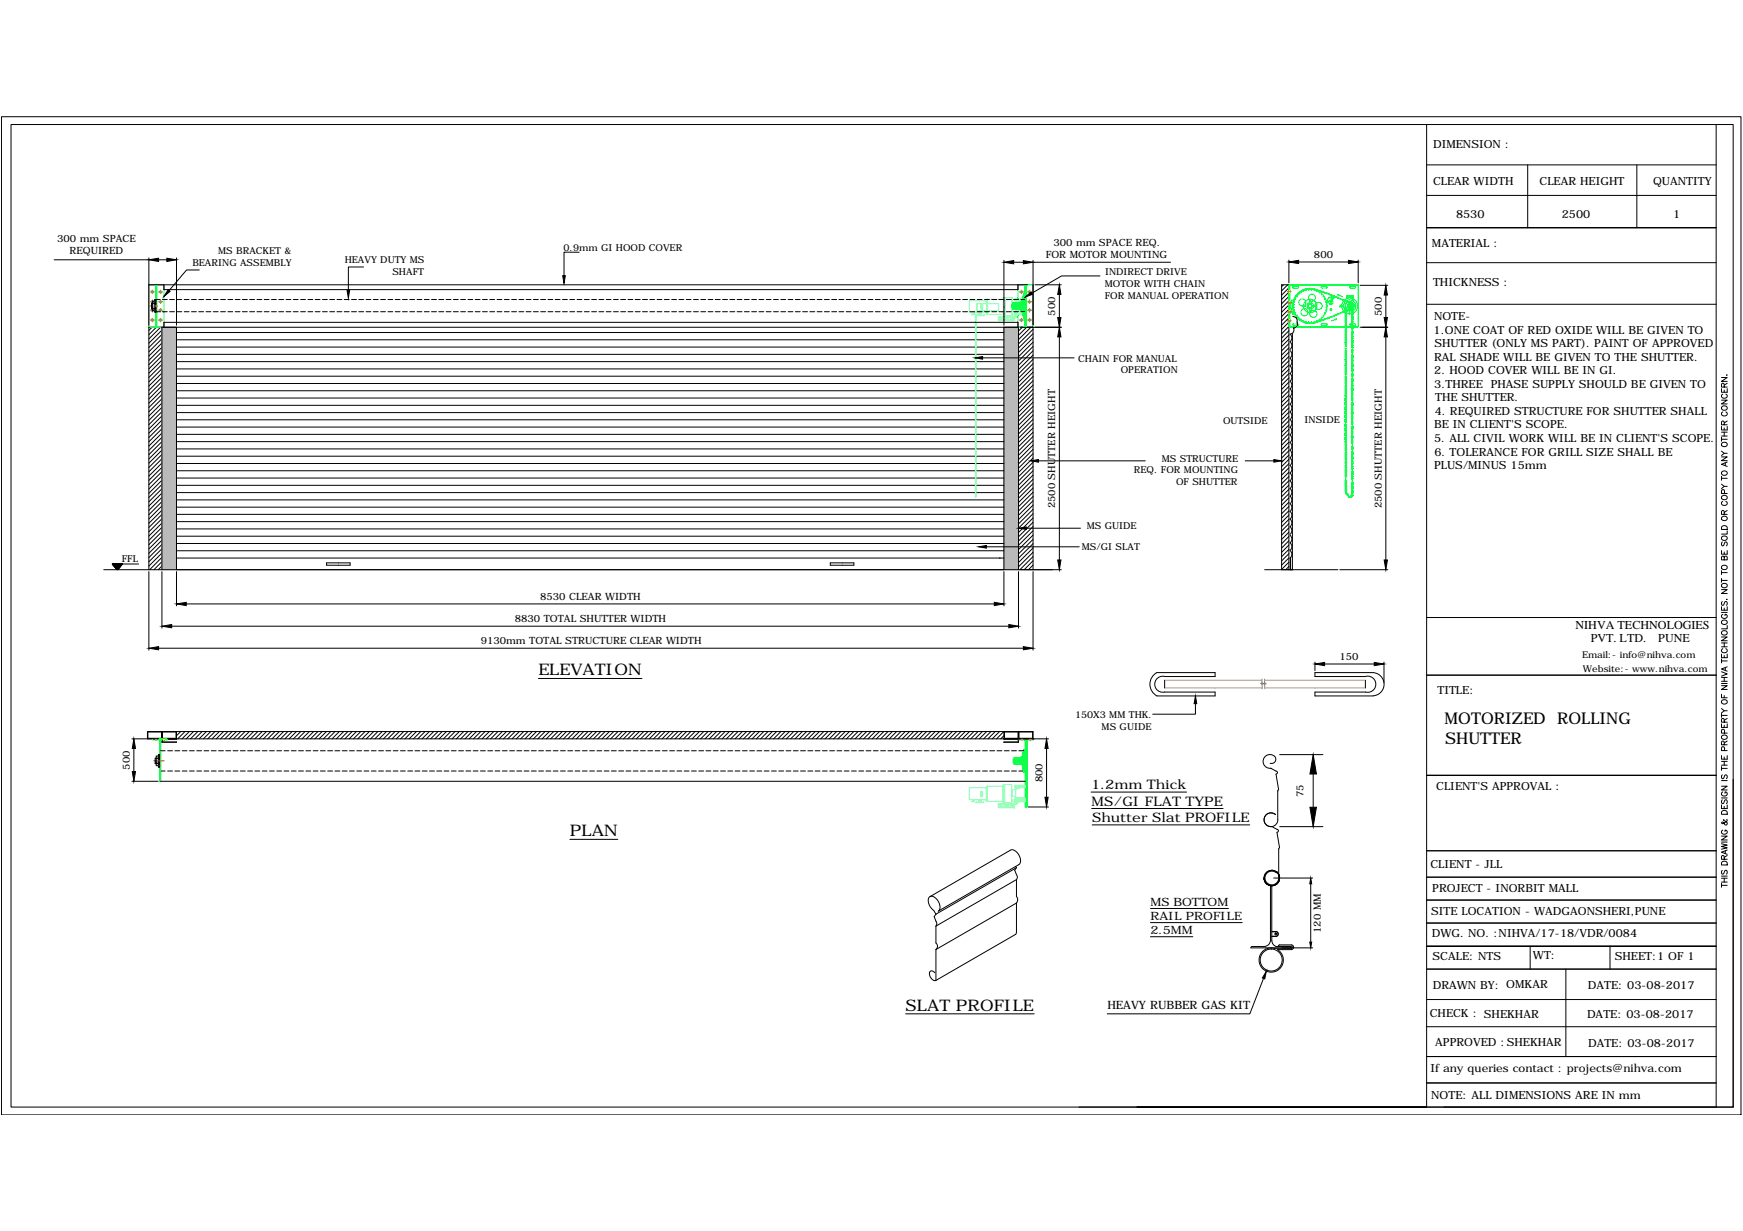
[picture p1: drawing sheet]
<svg xmlns="http://www.w3.org/2000/svg" width="841mm" height="594mm" viewBox="0 0 841 594" stroke-linecap="round" stroke-linejoin="round" font-family="sans-serif">
<!-- layer: 0 -->
<g fill="none" stroke="#000" stroke-width=".48">
<path d="M1 56h839v482h-839zM5 60h831v474h-831zM688 60v474M688 80h140M737 80v30M790 80v30M828 60v474h-307M688 94h140M688 110h140M26 125h46M72 137h424M72 124v33"/>
<path d="M77 125h4M79 137v3h412v-3M85 124v33M96 130h-6l-8 10M175 129h-7v11M279 122h-7v11M484 126v31M489 127h5M498 126v31M498 127h67M499 137h13M531 133h-19l-14 9"/>
<path d="M619 137l-1 1M621 137l-3 3M622 139l-4 3M622 126v11M627 126h24M655 126v11M656 138h14M688 127h140M73 147h2M73 149h2M73 148h1M73 158l-1 1"/>
<path d="M75 146h-2v3h2M75 145h-1v5h1M75 145h.1M75 146h.1M75 150h.1M75 145v6v-6h2M75 150h2M75 158l-3 4M77 158l-5 6M78 159l-6 7M78 158v117M78 145h3"/>
<path d="M78 150h3M79 158v-2h412v2M82 145h2M82 150h2M85 158v117M85 145h3M85 150h3M89 145h2M89 150h2M92 145h3M92 150h3M96 145h2"/>
<path d="M96 150h2M99 145h3M99 150h3M103 145h2M103 150h2M106 145h3M106 150h3M110 145h2M110 150h2M113 145h3M113 150h3M117 145h2"/>
<path d="M117 150h2M120 145h3M120 150h3M124 145h2M124 150h2M127 145h3M127 150h3M131 145h2M131 150h2M135 145h2M135 150h2M138 145h2"/>
<path d="M138 150h2M142 145h2M142 150h2M145 145h2M145 150h2M149 145h2M149 150h2M152 145h2M152 150h2M156 145h2M156 150h2M159 145h2"/>
<path d="M159 150h2M163 145h2M163 150h2M166 145h2M166 150h2M170 145h2M170 150h2M173 145h2M173 150h2M177 145h2M177 150h2M180 145h2"/>
<path d="M180 150h2M184 145h2M184 150h2M187 145h3M187 150h3M191 145h2M191 150h2M194 145h3M194 150h3M198 145h2M198 150h2M201 145h3"/>
<path d="M201 150h3M205 145h2M205 150h2M208 145h3M208 150h3M212 145h2M212 150h2M215 145h3M215 150h3M219 145h2M219 150h2M222 145h3"/>
<path d="M222 150h3M226 145h2M226 150h2M229 145h3M229 150h3M233 145h2M233 150h2M236 145h3M236 150h3M240 145h2M240 150h2M243 145h3"/>
<path d="M243 150h3M247 145h2M247 150h2M250 145h3M250 150h3M254 145h2M254 150h2M257 145h3M257 150h3M261 145h2M261 150h2M264 145h3"/>
<path d="M264 150h3M268 145h2M268 150h2M271 145h3M271 150h3M275 145h2M275 150h2M278 145h3M278 150h3M282 145h2M282 150h2M285 145h3"/>
<path d="M285 150h3M289 145h2M289 150h2M293 145h2M293 150h2M296 145h2M296 150h2M299 145h3M299 150h3M303 145h2M303 150h2M307 145h2"/>
<path d="M307 150h2M310 145h2M310 150h2M314 145h2M314 150h2M317 145h2M317 150h2M321 145h2M321 150h2M324 145h2M324 150h2M328 145h2"/>
<path d="M328 150h2M331 145h2M331 150h2M335 145h2M335 150h2M338 145h2M338 150h2M342 145h2M342 150h2M345 145h3M345 150h3M349 145h2"/>
<path d="M349 150h2M352 145h3M352 150h3M356 145h2M356 150h2M359 145h3M359 150h3M363 145h2M363 150h2M366 145h3M366 150h3M370 145h2"/>
<path d="M370 150h2M373 145h3M373 150h3M377 145h2M377 150h2M380 145h3M380 150h3M384 145h2M384 150h2M387 145h3M387 150h3M391 145h2"/>
<path d="M391 150h2M394 145h3M394 150h3M398 145h2M398 150h2M401 145h3M401 150h3M405 145h2M405 150h2M408 145h3M408 150h3M412 145h2"/>
<path d="M412 150h2M415 145h3M415 150h3M419 145h2M419 150h2M422 145h3M422 150h3M426 145h2M426 150h2M429 145h3M429 150h3M433 145h2"/>
<path d="M433 150h2M436 145h3M436 150h3M440 145h2M440 150h2M443 145h3M443 150h3M447 145h2M447 150h2M450 145h3M450 150h3M454 145h2"/>
<path d="M454 150h2M457 145h3M457 150h3M461 145h2M461 150h2M465 145h2M465 150h2M468 145h2M468 150h2M472 145h2M472 150h2M475 145h2"/>
<path d="M475 150h2M479 145h2M479 150h2M482 145h2M482 150h2M484 158v117M486 145h2M486 150h2M489 145h2M489 150h2M491 158v117M492 147h3"/>
<path d="M493 145h2M493 150h2M493 158l-2 2M495 158l-4 4M497 158l-6 6M498 159l-7 7M498 158v117M511 142v11M512 158h-440v117M622 143l-4 4M622 145l-4 4M622 149l-4 4"/>
<path d="M622 151l-4 4M622 153l-4 4M622 158l-4 3M622 160l-4 3M622 141l-4 4M622 147l-4 4M622 155l-4 4M649 150h.1M649 154h.1M649 156h.1M656 158h14M669 142v11"/>
<path d="M688 147h140M78 161l-6 7M78 163l-6 7M78 166l-6 6M78 168l-6 6M78 170l-6 6M78 172l-6 6M78 174l-6 6M78 176l-6 6M78 178l-6 6M85 178h399M85 175h399"/>
<path d="M85 171h399M85 167h399M85 164h399M85 160h399M474 173h44M498 161l-7 7M498 163l-7 7M498 165l-7 7M498 167l-7 7M498 169l-7 7M498 171l-7 7M498 173l-7 7"/>
<path d="M498 175l-7 8M498 178l-7 7M498 180l-7 7M511 163v107M622 162l-4 3M622 164l-4 3M622 166l-4 3M622 168l-4 3M622 170l-4 3M622 172l-4 4M622 176l-4 4M622 174l-4 4"/>
<path d="M622 178l-4 4M624 161v114M649 162v1M649 167h.1M649 173h.1M649 177h.1M649 179h.1M669 163v107M78 180l-6 6M78 182l-6 6M78 184l-6 6M78 186l-6 7"/>
<path d="M78 188l-6 7M78 190l-6 7M78 192l-6 7M78 195l-6 6M78 197l-6 6M78 199l-6 6M85 199h399M85 196h399M85 192h399M85 189h399M85 185h399M85 182h399"/>
<path d="M498 182l-7 7M498 184l-7 7M498 186l-7 7M498 188l-7 7M498 190l-7 7M498 192l-7 7M498 194l-7 7M498 196l-7 7M498 198l-7 7M622 180l-4 4M622 182l-4 4M622 184l-4 4"/>
<path d="M622 189l-4 3M622 191l-4 3M622 195l-4 3M622 197l-4 3M622 199l-4 3M622 187l-4 3M622 193l-4 3M649 196h.1M649 200h.1M649 185h.1M649 190h.1M831 193h2l-2 2h2"/>
<path d="M831 188v1h2v-1M831 182h2l-2 2h2M831 199a1 1 0 0 0 0 1 1 1 0 0 0 1 1 1.1 1.1 0 0 0 1-1 1.1 1.1 0 0 0 0-1M831 190a1 1 0 0 0 0 1 1 1 0 0 0 1 1 1.1 1.1 0 0 0 1 0 1.1 1.1 0 0 0 0-2M832 187v-2h-1v2h2M832 188v1M833 181h.1M833 185l-1 1M78 201l-6 6M78 203l-6 6M78 205l-6 6M78 207l-6 6"/>
<path d="M78 209l-6 6M78 211l-6 6M78 213l-6 6M78 215l-6 7M78 217l-6 7M78 219l-6 7M85 217h399M85 213h399M85 210h399M85 206h399M85 203h399M498 200l-7 7"/>
<path d="M498 202l-7 7M498 204l-7 7M498 207l-7 7M498 209l-7 7M498 211l-7 7M498 213l-7 7M498 215l-7 7M498 217l-7 7M498 219l-7 7M622 203l-4 4M622 205l-4 4M622 209l-4 4"/>
<path d="M622 211l-4 4M622 213l-4 4M622 215l-4 4M622 218l-4 3M622 201l-4 3M622 207l-4 4M622 220l-4 3M649 202h.1M649 208h.1M649 212v1M649 216h.1M831 206v2h2v-2"/>
<path d="M831 211v2M831 218l1 1M831 212h2M831 210h2M831 209h2M832 205v-2h-1v2h2M832 206v2M832 209v1M833 219h-1l-1 1M833 203l-1 1M78 221l-6 7M78 223l-6 7"/>
<path d="M78 226l-6 6M78 228l-6 6M78 230l-6 6M78 232l-6 6M78 234l-6 6M78 236l-6 6M78 238l-6 6M85 238h399M85 234h399M85 231h399M85 227h399M85 224h399"/>
<path d="M85 220h399M498 221l-7 7M498 223l-7 7M498 225l-7 7M498 227l-7 7M498 229l-7 7M498 231l-7 7M498 233l-7 7M498 235l-7 8M498 238l-7 7M498 240l-7 7M501 222h52"/>
<path d="M601 222h14M622 222l-4 3M622 224l-4 3M622 226l-4 3M622 228l-4 3M622 230l-4 3M622 232l-4 4M622 234l-4 4M622 236l-4 4M622 238l-4 4M649 222h.1M649 226h.1"/>
<path d="M831 221h2l-2 1h2M831 231h2M831 230v2M831 234l1 1M832 238v-1l-1-1v2h2M832 223v2M833 235h-1l-1 1M833 223l-2 1 2 1M78 240l-6 6M78 242l-6 6M78 244l-6 6M78 246l-6 7"/>
<path d="M78 248l-6 7M78 250l-6 7M78 252l-6 7M78 254l-6 7M78 257l-6 6M78 259l-6 6M85 259h399M85 255h399M85 252h399M85 248h399M85 245h399M85 241h399"/>
<path d="M495 255h26M498 242l-7 7M498 244l-7 7M498 246l-7 7M498 248l-7 7M498 250l-7 7M498 252l-7 7M498 254l-7 7M498 256l-7 7M498 258l-7 7M622 240l-4 4M622 242l-4 4"/>
<path d="M622 244l-4 4M622 246l-4 4M622 249l-4 3M622 251l-4 3M622 253l-4 3M622 255l-4 3M622 257l-4 3M622 259l-4 3M831 254a1.5 1.5 0 0 1 2 0 1.5 1.5 0 0 1 0 2h-2zM831 242a1 1 0 0 0 0 1 1 1 0 0 0 1 1 1.1 1.1 0 0 0 1 0 1.1 1.1 0 0 0 0-2M832 248v-1l-1-1v2h2M833 256v2h-2"/>
<path d="M833 246l-1 1M50 275h462M54 272h13M54 272l3 3M54 272h.1M55 272h-1M55 273h.1M55 273v-1v1M55 272v1zM55 272v1M55 273l1-1-1 1M55 274l1-2-1 2"/>
<path d="M56 274v-2v2M56 272l-1 1M56 272l-1 2zM56 274l1-2-1 2M56 272l-1 2M56 272v2M56 272v2zM56 275l1-3-1 3M57 272l-1 2M57 275v-3v3M57 275l1-3-1 3M57 272l-1 3z"/>
<path d="M57 272l-1 3M57 274l1-2-1 3M57 272v3zM57 272v3M57 274l1-2-1 2M58 272l-1 3M58 274v-2v2M58 272l-1 2M58 272v2M58 273v-1v1M58 273l1-1-1 1M58 272v1"/>
<path d="M59 273v-1v1M59 272l-1 1M59 273h.1M59 272h.1M59 272l-2 3M72 276v38M78 261l-6 6M78 263l-6 6M78 265l-6 6M78 267l-6 6M78 269l-6 6M78 271l-4 4"/>
<path d="M78 273l-2 2M78 276v27M85 276v16M85 269h399M85 266h399M85 262h399M158 272h11v1h-11zM401 272h11v1h-11zM476 264h45M482 269h.1M484 276v16M491 276v27"/>
<path d="M498 260l-7 7M498 262l-7 7M498 264l-7 7M498 267l-7 7M498 269l-6 6M498 271l-4 4M498 273l-2 2M498 276v38M610 275h36M618 275v-138h4v138M622 261l-4 3M622 263l-4 4"/>
<path d="M622 265l-4 4M622 267l-4 4M622 269l-4 4M622 271l-4 4M622 273l-2 2M624 275h-1v-6v6M646 275h24M831 266v1h2v-1M831 275v2M831 279v2M831 276h2M831 262v1l2-1v1"/>
<path d="M832 269v-1l1 1v1h-2v-1h1v1M832 266v1M90 291h390M688 298h140M831 293v1h2v-1M831 285h2l-2 1h2M831 296h2M831 280h2M831 290v2l2-2v2M831 296a1 1 0 0 0 0 2 1 1 0 0 0 1 0 1.1 1.1 0 0 0 1 0 1.1 1.1 0 0 0 0-1l-1-1v1M832 293v1M833 289h.1"/>
<path d="M77 313h417M83 302h404M634 320v4M668 320v9M831 316v1h2v-1M831 307h2l-2 2h2M831 318v2M831 319h2M831 312h2M831 310h2M831 313a1.1 1.1 0 0 0 0 2 1.1 1.1 0 0 0 1 0 1 1 0 0 0 1-1 1 1 0 0 0 0-1M832 310v2"/>
<path d="M832 316v1M833 302v1h-2M260 327h50M562 328v4M562 326a4 4 0 0 0-5 4 4 4 0 0 0 5 4h24v2h-28a6 6 0 0 1 0-11h28v2h-24M577 340v5h-21M639 320h24M659 326a4 4 0 0 1 5 4 4 4 0 0 1-5 4h-25v2h29a6 6 0 0 0 5-6 6 6 0 0 0-5-5h-29v2h25M659 328v4M688 326h140M831 335v2h2M831 331h2l-2 2h2"/>
<path d="M831 324l2 1-2 1M831 330h2M831 329h2M831 327h2M832 327v2M832 336v1M832 322v2M833 322l-2 1 2 1M64 357h442M71 357v-4h427v4M71 353h7v3h-7zM78 353v5h7h-7v-1"/>
<path d="M78 353h7v3h-7zM85 353v4M87 353l-2 2M89 353l-3 4M91 353l-3 4M93 353l-3 4M95 353l-3 4M98 353l-4 4M100 353l-4 4M102 353l-4 4M104 353l-4 4M106 353l-4 4"/>
<path d="M108 353l-4 4M110 353l-4 4M112 353l-4 4M114 353l-3 4M116 353l-3 4M118 353l-3 4M120 353l-3 4M122 353l-3 4M124 353l-3 4M126 353l-3 4M129 353l-4 4M131 353l-4 4"/>
<path d="M133 353l-4 4M135 353l-4 4M137 353l-4 4M139 353l-4 4M141 353l-4 4M143 353l-3 4M145 353l-3 4M147 353l-3 4M149 353l-3 4M151 353l-3 4M153 353l-3 4M155 353l-3 4"/>
<path d="M158 353l-4 4M160 353l-4 4M162 353l-4 4M164 353l-4 4M166 353l-4 4M168 353l-4 4M170 353l-4 4M172 353l-4 4M174 353l-3 4M176 353l-3 4M178 353l-3 4M180 353l-3 4"/>
<path d="M182 353l-3 4M184 353l-3 4M186 353l-3 4M189 353l-4 4M191 353l-4 4M193 353l-4 4M195 353l-4 4M197 353l-4 4M199 353l-4 4M201 353l-4 4M203 353l-3 4M205 353l-3 4"/>
<path d="M207 353l-3 4M209 353l-3 4M211 353l-3 4M213 353l-3 4M215 353l-3 4M217 353l-3 4M220 353l-4 4M222 353l-4 4M224 353l-4 4M226 353l-4 4M228 353l-4 4M230 353l-4 4"/>
<path d="M232 353l-4 4M234 353l-3 4M236 353l-3 4M238 353l-3 4M240 353l-3 4M242 353l-3 4M244 353l-3 4M246 353l-3 4M249 353l-4 4M251 353l-4 4M253 353l-4 4M255 353l-4 4"/>
<path d="M257 353l-4 4M259 353l-4 4M261 353l-4 4M263 353l-4 4M265 353l-3 4M267 353l-3 4M269 353l-3 4M271 353l-3 4M273 353l-3 4M275 353l-3 4M277 353l-3 4M280 353l-4 4"/>
<path d="M282 353l-4 4M284 353l-4 4M286 353l-4 4M288 353l-4 4M290 353l-4 4M292 353l-4 4M294 353l-3 4M296 353l-3 4M298 353l-3 4M300 353l-3 4M302 353l-3 4M304 353l-3 4"/>
<path d="M306 353l-3 4M309 353l-4 4M311 353l-4 4M313 353l-4 4M315 353l-4 4M317 353l-4 4M319 353l-4 4M321 353l-4 4M323 353l-4 4M325 353l-3 4M327 353l-3 4M329 353l-3 4"/>
<path d="M331 353l-3 4M333 353l-3 4M335 353l-3 4M337 353l-3 4M340 353l-4 4M342 353l-4 4M344 353l-4 4M346 353l-4 4M348 353l-4 4M350 353l-4 4M352 353l-4 4M354 353l-3 4"/>
<path d="M356 353l-3 4M358 353l-3 4M360 353l-3 4M362 353l-3 4M364 353l-3 4M366 353l-3 4M368 353l-3 4M371 353l-4 4M373 353l-4 4M375 353l-4 4M377 353l-4 4M379 353l-4 4"/>
<path d="M381 353l-4 4M383 353l-4 4M385 353l-3 4M387 353l-3 4M389 353l-3 4M391 353l-3 4M393 353l-3 4M395 353l-3 4M397 353l-3 4M400 353l-4 4M402 353l-4 4M404 353l-4 4"/>
<path d="M406 353l-4 4M408 353l-4 4M410 353l-4 4M412 353l-4 4M414 353l-4 4M416 353l-3 4M418 353l-3 4M420 353l-3 4M422 353l-3 4M424 353l-3 4M426 353l-3 4M428 353l-3 4"/>
<path d="M431 353l-4 4M433 353l-4 4M435 353l-4 4M437 353l-4 4M439 353l-4 4M441 353l-4 4M443 353l-4 4M445 353l-3 4M447 353l-3 4M449 353l-3 4M451 353l-3 4M453 353l-3 4"/>
<path d="M455 353l-3 4M457 353l-3 4M460 353l-4 4M462 353l-4 4M464 353l-4 4M466 353l-4 4M468 353l-4 4M470 353l-4 4M472 353l-4 4M474 353l-4 4M476 353l-3 4M478 353l-3 4"/>
<path d="M480 353l-3 4M481 357l3-4v4M482 353l-3 4M484 355l-1 2M485 353h6v3h-6zM491 353v5h-7h7M492 353h6v3h-6zM831 349v2h2v-2M831 344v2M831 345h2M831 342l1 1M832 359v-1h-1v1h2"/>
<path d="M832 349v-2h-1v2h2M832 350v1M832 354v-2h-1v2h2M833 343h-1l-1 1M833 358l-1 1M833 347l-1 1M64 377h12M65 361v11M75 366h2M75 368h2M75 367h.1M76 364h1v6h-1z"/>
<path d="M76 366h-1v3h1M76 365h-1v5h1M76 365h1M76 369h1M76 370h1M78 362h2M78 372h2M78 377h417M81 362h2M81 372h2M84 362h3M84 372h3"/>
<path d="M88 362h2M88 372h2M91 362h3M91 372h3M95 362h2M95 372h2M98 362h3M98 372h3M102 362h2M102 372h2M105 362h3M105 372h3"/>
<path d="M109 362h2M109 372h2M112 362h3M112 372h3M116 362h2M116 372h2M119 362h3M119 372h3M123 362h2M123 372h2M127 362h2M127 372h2"/>
<path d="M130 362h2M130 372h2M134 362h2M134 372h2M137 362h2M137 372h2M141 362h2M141 372h2M144 362h2M144 372h2M148 362h2M148 372h2"/>
<path d="M151 362h2M151 372h2M155 362h2M155 372h2M158 362h2M158 372h2M162 362h2M162 372h2M165 362h2M165 372h2M169 362h2M169 372h2"/>
<path d="M172 362h2M172 372h2M176 362h2M176 372h2M179 362h3M179 372h3M183 362h2M183 372h2M186 362h3M186 372h3M190 362h2M190 372h2"/>
<path d="M193 362h3M193 372h3M197 362h2M197 372h2M200 362h3M200 372h3M204 362h2M204 372h2M207 362h3M207 372h3M211 362h2M211 372h2"/>
<path d="M214 362h3M214 372h3M218 362h2M218 372h2M221 362h3M221 372h3M225 362h2M225 372h2M228 362h3M228 372h3M232 362h2M232 372h2"/>
<path d="M235 362h3M235 372h3M239 362h2M239 372h2M242 362h3M242 372h3M246 362h2M246 372h2M249 362h3M249 372h3M253 362h2M253 372h2"/>
<path d="M256 362h3M256 372h3M260 362h2M260 372h2M263 362h3M263 372h3M267 362h2M267 372h2M270 362h3M270 372h3M274 362h2M274 372h2"/>
<path d="M277 362h3M277 372h3M281 362h2M281 372h2M285 362h2M285 372h2M288 362h2M288 372h2M292 362h2M292 372h2M295 362h2M295 372h2"/>
<path d="M299 362h2M299 372h2M302 362h2M302 372h2M306 362h2M306 372h2M309 362h2M309 372h2M313 362h2M313 372h2M316 362h2M316 372h2"/>
<path d="M320 362h2M320 372h2M323 362h2M323 372h2M327 362h2M327 372h2M330 362h2M330 372h2M334 362h2M334 372h2M337 362h2M337 372h2"/>
<path d="M341 362h2M341 372h2M344 362h3M344 372h3M348 362h2M348 372h2M351 362h3M351 372h3M355 362h2M355 372h2M358 362h3M358 372h3"/>
<path d="M362 362h2M362 372h2M365 362h3M365 372h3M369 362h2M369 372h2M372 362h3M372 372h3M376 362h2M376 372h2M379 362h3M379 372h3"/>
<path d="M383 362h2M383 372h2M386 362h3M386 372h3M390 362h2M390 372h2M393 362h3M393 372h3M397 362h2M397 372h2M400 362h3M400 372h3"/>
<path d="M404 362h2M404 372h2M407 362h3M407 372h3M411 362h2M411 372h2M414 362h3M414 372h3M418 362h2M418 372h2M421 362h3M421 372h3"/>
<path d="M425 362h2M425 372h2M428 362h3M428 372h3M432 362h2M432 372h2M435 362h3M435 372h3M439 362h2M439 372h2M442 362h3M442 372h3"/>
<path d="M446 362h2M446 372h2M449 362h3M449 372h3M453 362h2M453 372h2M457 362h2M457 372h2M460 362h2M460 372h2M464 362h2M464 372h2"/>
<path d="M467 362h2M467 372h2M471 362h2M471 372h2M474 362h2M474 372h2M478 362h2M478 372h2M481 362h2M481 372h2M485 362h2M485 372h2"/>
<path d="M488 362h2M488 372h2M492 362h2M492 372h2M505 361v24M613 368a2.2 2.2 0 0 0 3-2 2.2 2.2 0 0 0-3-2 3 3 0 0 0-4 4 3 3 0 0 0 4 3l3 1M616 374l1 7v1M616 372a.7 .7 0 0 1 0 1 .7 .7 0 0 1 0 1M617 364h21M634 374v16M828 374h-140h140M831 379h2l-2 2h2"/>
<path d="M831 365v1h2v-1M831 369h2M831 370v2M831 377h2M831 371h2M831 367h2M831 374v2l2-2v1v1M832 365v1M832 367v2M832 362v-1l-1-1v2h2M836 376v158h-139M496 389h10"/>
<path d="M526 382h47M527 390h63M527 398h76M614 399l2 1a.7 .7 0 0 1 1 1 .7 .7 0 0 1-1 1l1 7M617 382v14a3 3 0 0 1-5 3 3 3 0 0 1-2-5 3 3 0 0 1 5-1 3 3 0 0 0-5 2 3 3 0 0 0 4 4M617 382h.1M617 399h21M831 388v2h2v-2M831 385h2M831 391h2v2h-2zM831 386v2l2-2v1v1M831 382a1.1 1.1 0 0 0 0 2 1.1 1.1 0 0 0 1 0 1 1 0 0 0 1-1 1 1 0 0 0-1-1v1"/>
<path d="M832 396a1.7 1.7 0 0 1 1 2h-1l-1-1h1l1-1M832 389v1M275 405h23M488 410l-39 23M488 410h2l2 3v3v1l-39 23 1-2-1-3-3-2h-2v1v2l4 5M490 418v1M490 419v1l1 3-1 1M490 419l-38 22M617 410v14a3 3 0 0 1-4 3 3 3 0 0 1-2-5 3 3 0 0 1 5-1M617 410h.1M617 409v1M617 409h.1"/>
<path d="M688 411h140M831 407l2 1-2 1h2l-2 1M831 404h2l-2 1h2M831 406h2M831 416a1.5 1.5 0 0 1 2 0 1.5 1.5 0 0 1 0 1h-2zM831 401a1 1 0 0 0 0 1 1 1 0 0 0 1 1 1.1 1.1 0 0 0 1-1 1.1 1.1 0 0 0 0-1h-1M832 415v-2h-1v2h2M832 411v1M833 410l-2 1 2 1M833 413l-1 1M490 436l1-2-1-1v-8l-38 22M490 436v14v1l-38 22"/>
<path d="M490 436l-38 22M555 438h38M612 427a4 4 0 0 1 0-7 4 4 0 0 1 5 4 4 4 0 0 0-5-4 4 4 0 0 0 0 7M613 427v27l-1 2-1 1h-7M614 427v28l2 2h7M615 424h18M616 421a4 4 0 0 1-1 6 4 4 0 0 1-5-3M632 427v28M688 423h140M688 434h140M831 424h2M831 427h2"/>
<path d="M831 426v2M831 426h2M831 423h2M831 420v2l2-2v1v1M832 424v2M452 441l-1 1 1 3v2M452 447v8v2v1M452 458v15M555 452h21M555 445h44M604 457h29M614 450h2a1.1 1.1 0 0 1 1 1 1.1 1.1 0 0 1-1 1h-2"/>
<path d="M616 449a1.2 1.2 0 0 1 1 2 1.2 1.2 0 0 1-1 1h-2M623 458h-8a6 6 0 0 0-7 6 6 6 0 0 0 9 4 6 6 0 0 0-1-10h7M623 456h-6v1h6M623 457h1l-1 1M623 456a1.1 1.1 0 0 1 1 1 1.1 1.1 0 0 1-1 1M688 445h140M738 457v11M777 457v11M828 457h-140h140M451 469h-2l-1 1 2 3h2M610 472l-7 17h-69M688 468h140"/>
<path d="M756 468v42M437 489h62M688 495h140M688 482h140M688 510h140M688 534h-139h139M688 523h140"/>
<circle cx="832" cy="197" r="1.3"/>
<circle cx="832" cy="214" r="1.3"/>
<circle cx="832" cy="228" r="1.3"/>
<circle cx="832" cy="240" r="1.2"/>
<circle cx="832" cy="250" r="1.2"/>
<circle cx="832" cy="260" r="1.3"/>
<circle cx="832" cy="274" r="1.3"/>
<circle cx="832" cy="283" r="1.3"/>
<circle cx="832" cy="305" r="1.3"/>
<circle cx="832" cy="300" r="1.3"/>
<circle cx="832" cy="339" r="1.2"/>
<circle cx="832" cy="356" r="1.2"/>
<circle cx="616" cy="451" r=".4"/>
<circle cx="613" cy="463" r="5"/>
</g>
<g fill="#bababa" stroke="#bababa" stroke-width=".48">
<path d="M484 158v117h7zM484 158h7v117z"/>
<path d="M78 158v117h7zM78 158h7v117z"/>
</g>
<path d="M492 158h6" fill="none" stroke="#b88a5c" stroke-width=".48"/>
<g fill="none" stroke="#0f0" stroke-width=".48">
<path d="M72 137h7v21h-7zM75 137v21M76 137v21M494 137l1 1M495 137v21M622 137h33v21h-33M622 137v21M622 138h33M624 138l3 1h-3zM638 138l2 1h-2zM654 138l-3 1h3M654 138v1"/>
<path d="M489 149h.1M489 146v1M489 148h3M489 146h3M489 147h1M489 146v3M489 149h3M491 144v-7h7v21h-7v-6M492 149h-2v-1h-1v1M492 147h-2h-1M493 145v5M493 145h.1"/>
<path d="M493 150h.1M494 143l-1 1v8h1M494 142h.1M494 153h.1M494 142v11M495 145v5M495 158h-1M495 151h.1M495 144h.1M495 145h.1M495 142h-1v12h1M495 147h-7v2h7"/>
<path d="M622 158h33M623 151l1-1v2zM624 145l-1 3v2M624 157h2M624 156h2M624 156v1M624 147v1v1l1 1v1M624 147h.1M625 144l-1 1v2M625 151l1 1v1h1M625 144h.1M626 143l-1 1"/>
<path d="M626 143h.1M626 156l1 1h-1M626 141a10 10 0 0 1 12 0l14 5a1.5 1.5 0 0 1 0 3l-9 4a25 25 0 0 1-11 3 8 8 0 0 1-8-5 8 8 0 0 1 2-10zM627 153h.1M627 142a10 10 0 0 1 11-1l14 6v1a58 58 0 0 1-20 8 8 8 0 0 1-8-5 8 8 0 0 1 3-9zM627 153v1h1v1h1h1l1 1 1-1M632 155v1l1-1M632 146v1l1-1M632 146l-1 1v1M633 146l1 1-1 1h1M634 148l-1 1h-1l-1-1M634 140l-1-1-4 1v1l-1-1v1l-1 1-1 1"/>
<path d="M634 155l-1 1v-1M634 140h.1M634 140h1v1M634 155h.1M635 141h1M635 141h2l1 1M636 155h-1h-1M637 154l-1 1h-1M637 154h.1M638 153v1h-1M638 156l2 1h-2zM638 142h.1"/>
<path d="M638 142l1 1h-1l1 1M638 153h.1M639 151l-1 1 1 1h-1M639 144h.1M639 144l1 1v1M639 151h.1M640 146v1v1M640 148v2l-1 1M640 147h.1M640 148h.1M641 145l-1 1M641 145h.1"/>
<path d="M641 143l1 1zM641 144v1M643 144v1a1.2 1.2 0 0 1-1 2 1.2 1.2 0 0 1-1-1h-1M643 144a.8 .8 0 0 0 1-1 1 1 0 0 0-2 0 .8 .8 0 0 0 0 1l-1 1M644 154h1zM644 154l-2 1M645 142l1 1zM646 143h2M647 147v1M650 144v-1h3v1M650 143h3zM650 143h.1"/>
<path d="M650 148h.1M650 148l1 1M650 147v1M650 147h.1M651 143h.1M651 147h-1M651 147h.1M651 149h.1M651 147h1M652 149h-1M652 157h2M652 156h2"/>
<path d="M652 156l-1 1h1M652 149h.1M652 143h.1M652 147h.1M652 147v1M652 148v1M652 148h.1M654 156v1M653 238v1M74 357h7h-7zM77 357v20h1v-20M492 357h7"/>
<path d="M495 357v32h1v-32M495 357v32M489 366v2M489 366v2zM489 368h.1M489 366v1h1M489 367h.1M490 368h-1v1M493 366h-4v1h1v-1h3M493 368h-3h-1v1h4M493 365v4zM493 367h-4h4"/>
<path d="M493 365v4M494 362v10v-5v4h-1v-8h1v4zM494 362h1l-1 5M494 367l1 6h-1v-1M494 367l1 6M495 362l-1 5M495 366h-6v2h6"/>
<circle cx="629" cy="140" r=".1"/>
<circle cx="630" cy="140" r=".1"/>
<circle cx="631" cy="139" r=".1"/>
<circle cx="632" cy="139" r=".1"/>
<circle cx="633" cy="139" r=".1"/>
<circle cx="634" cy="140" r=".1"/>
<circle cx="635" cy="140" r=".1"/>
<circle cx="74" cy="146" r=".5"/>
<circle cx="74" cy="141" r=".5"/>
<circle cx="74" cy="150" r=".5"/>
<circle cx="74" cy="154" r=".5"/>
<circle cx="77" cy="150" r=".5"/>
<circle cx="77" cy="154" r=".5"/>
<circle cx="77" cy="141" r=".5"/>
<circle cx="77" cy="146" r=".5"/>
<circle cx="493" cy="141" r=".5"/>
<circle cx="493" cy="154" r=".5"/>
<circle cx="497" cy="150" r=".5"/>
<circle cx="497" cy="141" r=".5"/>
<circle cx="497" cy="146" r=".5"/>
<circle cx="497" cy="154" r=".5"/>
<circle cx="624" cy="147" r=".1"/>
<circle cx="624" cy="148" r=".1"/>
<circle cx="624" cy="146" r=".1"/>
<circle cx="624" cy="149" r=".1"/>
<circle cx="624" cy="145" r=".1"/>
<circle cx="624" cy="150" r=".1"/>
<circle cx="625" cy="144" r=".1"/>
<circle cx="625" cy="151" r=".1"/>
<circle cx="625" cy="152" r=".1"/>
<circle cx="625" cy="143" r=".1"/>
<circle cx="626" cy="142" r=".1"/>
<circle cx="626" cy="153" r=".1"/>
<circle cx="626" cy="154" r=".1"/>
<circle cx="627" cy="141" r=".1"/>
<circle cx="627" cy="154" r=".1"/>
<circle cx="628" cy="140" r=".1"/>
<circle cx="628" cy="155" r=".1"/>
<circle cx="628" cy="146" r="1.7"/>
<circle cx="629" cy="155" r=".1"/>
<circle cx="629" cy="151" r="1.7"/>
<circle cx="630" cy="148" r=".3"/>
<circle cx="630" cy="156" r=".1"/>
<circle cx="631" cy="156" r=".1"/>
<circle cx="632" cy="150" r=".3"/>
<circle cx="632" cy="145" r=".3"/>
<circle cx="632" cy="148" r="1"/>
<circle cx="632" cy="148" r="3"/>
<circle cx="633" cy="156" r=".1"/>
<circle cx="633" cy="144" r="1.7"/>
<circle cx="634" cy="151" r="1.7"/>
<circle cx="634" cy="156" r=".1"/>
<circle cx="635" cy="148" r=".3"/>
<circle cx="635" cy="155" r=".1"/>
<circle cx="636" cy="148" r="1.7"/>
<circle cx="636" cy="140" r=".1"/>
<circle cx="636" cy="155" r=".1"/>
<circle cx="637" cy="155" r=".1"/>
<circle cx="637" cy="141" r=".1"/>
<circle cx="638" cy="154" r=".1"/>
<circle cx="638" cy="141" r=".1"/>
<circle cx="639" cy="141" r=".1"/>
<circle cx="639" cy="154" r=".1"/>
<circle cx="640" cy="154" r=".1"/>
<circle cx="640" cy="142" r=".1"/>
<circle cx="641" cy="153" r=".1"/>
<circle cx="641" cy="142" r=".1"/>
<circle cx="642" cy="149" r=".1"/>
<circle cx="642" cy="146" r=".1"/>
<circle cx="642" cy="146" r=".4"/>
<circle cx="642" cy="149" r=".4"/>
<circle cx="643" cy="153" r=".1"/>
<circle cx="643" cy="142" r=".1"/>
<circle cx="643" cy="144" r=".3"/>
<circle cx="644" cy="152" r=".1"/>
<circle cx="644" cy="143" r=".1"/>
<circle cx="645" cy="143" r=".1"/>
<circle cx="645" cy="152" r=".1"/>
<circle cx="646" cy="144" r=".1"/>
<circle cx="646" cy="152" r=".1"/>
<circle cx="647" cy="144" r=".1"/>
<circle cx="647" cy="151" r=".1"/>
<circle cx="648" cy="145" r=".1"/>
<circle cx="648" cy="151" r=".1"/>
<circle cx="648" cy="148" r=".3"/>
<circle cx="649" cy="150" r=".1"/>
<circle cx="649" cy="145" r=".1"/>
<circle cx="650" cy="146" r=".1"/>
<circle cx="650" cy="150" r=".1"/>
<circle cx="651" cy="146" r=".1"/>
<circle cx="651" cy="149" r=".1"/>
<circle cx="651" cy="148" r="2.1"/>
<circle cx="651" cy="148" r="2.2"/>
<circle cx="651" cy="148" r=".3"/>
<circle cx="651" cy="148" r="2.9"/>
<circle cx="651" cy="148" r="4"/>
<circle cx="652" cy="147" r=".1"/>
<circle cx="652" cy="148" r=".1"/>
<circle cx="653" cy="147" r=".1"/>
<circle cx="653" cy="145" r=".3"/>
<circle cx="653" cy="151" r=".3"/>
</g>
<g fill="none" stroke="#0ff" stroke-width=".48">
<path d="M469 152h.1M470 151v1h-1M471 152h4M471 152h.1M471 147h11v3h-11zM472 152h.1M472 151v1M473 152h.1M473 147h1v2h-1zM473 151v1M474 148h.1M474 149h.1"/>
<path d="M475 152h.1M476 145h-8v6h8M476 146h.1M476 150h.1M477 144v8M482 153h7M482 154h7zM482 153v1zM483 154h.1M484 144l-8 1v7h8M484 144h4v9h-4zM485 145h.1"/>
<path d="M485 148h.1M485 151h.1M485 154h.1M485 144v9M486 154h.1M486 154h1zM488 154h.1M488 151h.1M488 149h2M488 146h2M488 152h2M489 153v1z"/>
<path d="M489 153h-7v2h8v-3v1M490 144v1M490 145h5M490 151h5M490 150v1M490 151h.1M490 150h.1M490 144h.1M490 145h.1M490 152h.1M490 153h.1M490 144v9"/>
<path d="M490 144h5M490 152h5M490 150h5M490 152h-1v3M492 152l-1 1h-1M495 145l-5 1M495 144h-5M495 150h-5M476 379v8M484 379h4v9h-4zM484 379l-8 1v7h8M485 380h.1"/>
<path d="M485 379v9M490 379h5v1l-5 1M490 379v1M490 380h.1M490 379h.1M490 379v9l2-1M490 380h5M490 379h5M470 386v1h-1h1v-1M471 387h4zM471 387h.1M472 386v1h1v-1"/>
<path d="M473 382h1v2h-1zM474 383h.1M474 384h.1M476 380h-8v6h8M476 381h.1M476 385h.1M482 388h7M482 389h7zM482 388v1zM483 389h.1M485 386h.1M484 389h1z"/>
<path d="M485 389h.1M485 389h1zM486 389h.1M486 389h1zM488 389h.1M488 386h.1M488 387h2M489 388v1zM489 388v2M489 387h1v1v-1v3zM489 388h-7v2h7M490 385v1"/>
<path d="M490 386h.1M490 385h.1M490 388h.1M490 387h.1M490 381h-2v3h2M490 385h5v2h-5M490 385h5M490 386h5"/>
<circle cx="474" cy="148" r=".1"/>
<circle cx="474" cy="149" r=".1"/>
<circle cx="476" cy="150" r=".1"/>
<circle cx="476" cy="146" r=".1"/>
<circle cx="484" cy="145" r=".1"/>
<circle cx="485" cy="148" r=".1"/>
<circle cx="485" cy="151" r=".1"/>
<circle cx="484" cy="380" r=".1"/>
<circle cx="474" cy="383" r=".1"/>
<circle cx="474" cy="384" r=".1"/>
<circle cx="476" cy="385" r=".1"/>
<circle cx="476" cy="381" r=".1"/>
<circle cx="484" cy="386" r=".1"/>
</g>
<!-- layer: labeling -->
<g fill="none" stroke="#0ff" stroke-width=".48">
<path d="M471 157h.1M471 159v1M471 158v1M471 153h.1M471 159h.1M471 153v1M471 158h.1M471 152v88M471 156v1M471 154h.1M471 156h.1M471 152v1"/>
<path d="M471 152h.1M471 155h.1M471 160h.1M471 152h1M472 152h.1M472 152h-1M473 152h.1M471 163v1M471 166v1M471 179v1M471 164h.1M471 171v1"/>
<path d="M471 177h.1M471 178v1M471 172h.1M471 179h.1M471 167v1M471 174v1M471 178h.1M471 162h.1M471 165h.1M471 166h.1M471 169h.1M471 169v1"/>
<path d="M471 170v1M471 171h.1M471 176v1M471 177v1M471 163h.1M471 170h.1M471 176h.1M471 160v1M471 161h.1M471 173h.1M471 173v1M471 175v1"/>
<path d="M471 167h.1M471 168h.1M471 174h.1M471 175h.1M471 180h.1M471 185h.1M471 187v1M471 192h.1M471 194h.1M471 197h.1M471 199h.1M471 184h.1"/>
<path d="M471 186h.1M471 188v1M471 191h.1M471 198h.1M471 181v1M471 188h.1M471 182h.1M471 183h.1M471 183v1M471 184v1M471 189h.1M471 190h.1"/>
<path d="M471 190v1M471 191v1M471 194v1M471 196v1M471 197v1M471 198v1M471 196h.1M471 187h.1M471 193v1M471 180v1M471 193h.1M471 195h.1"/>
<path d="M471 200h.1M471 181h.1M471 206h.1M471 218h.1M471 204h.1M471 209h.1M471 210v1M471 211h.1M471 216v1M471 204v1M471 211v1M471 207h.1"/>
<path d="M471 210h.1M471 214h.1M471 216h.1M471 201v1M471 202h.1M471 203h.1M471 208v1M471 214v1M471 215v1M471 217h.1M471 201h.1M471 208h.1"/>
<path d="M471 215h.1M471 205v1M471 207v1M471 212v1M471 213h.1M471 218v1M471 219v1M471 220h.1M471 205h.1M471 212h.1M471 219h.1M471 224h.1"/>
<path d="M471 226v1M471 231h.1M471 235v1M471 237v1M471 223h.1M471 228h.1M471 229h.1M471 230h.1M471 237h.1M471 226h.1M471 233h.1M471 240h.1"/>
<path d="M471 235h.1M471 221v1M471 222v1M471 227h.1M471 228v1M471 229v1M471 234h.1M471 236v1M471 221h.1M471 222h.1M471 225h.1M471 232h.1"/>
<path d="M471 236h.1M471 223v1M471 225v1M471 232v1M471 239h.1M471 239v1M471 238h.1"/>
</g>
<!-- layer: 0 -->
<g fill="#0f0" stroke="#0f0" stroke-width=".48">
<path d="M495 142v3zM495 142v3z"/>
<path d="M495 145l-1 1zM495 145l-1 1z"/>
<path d="M494 146v2zM494 146v2z"/>
<path d="M494 148v2zM494 148v2z"/>
<path d="M494 150h1zM494 150h1z"/>
<path d="M495 150v4zM495 150v4z"/>
<path d="M495 362v3zM495 362v3z"/>
<path d="M494 365v2zM494 365v2z"/>
<path d="M494 367v2zM494 367v2z"/>
<path d="M494 369h1zM494 369h1z"/>
<path d="M495 369v4zM495 369v4z"/>
</g>
<g fill="none" stroke="#f00" stroke-width=".48">
<path d="M72 148h4M73 141h1M73 146h1M73 154h1M73 150h1M74 140v2M74 145v1M74 149v2M74 154v1M74 145h1M75 150h.1M77 141h1"/>
<path d="M77 146h1M77 154h1M77 150h1M77 140v2M77 145v1M77 149v2M77 154v1M492 141h2M492 154h2M493 140v2M493 154v1M496 141h2"/>
<path d="M496 146h2M496 154h2M496 150h2M497 140v2M497 145v1M497 149v2M497 154v1M621 141h2M621 146h2M621 150h2M621 155h2M75 356v1"/>
<path d="M79 356v1M493 356v1M497 356v1M74 367h5M76 365h1M76 370h1"/>
</g>
<g fill="#000" stroke="#000" stroke-width=".48">
<path d="M72 125h5v1zM81 125h4l-4 1zM272 133h1l-1 4zM484 127l5-1v1zM494 126l4 1h-4zM622 126h5v1zM651 126h4l-4 1zM81 140l1 1-3 2zM167 140h2l-1 4zM495 143l3-2v1zM510 153h2l-1 5zM511 137l1 5h-2z"/>
<path d="M669 138v4h-1zM668 153h1v5zM470 173l4-1v1zM511 158l1 5h-2zM669 158v5h-1zM497 222h4v1zM615 222h3l-3 1zM491 255l4-1v2zM472 264l4-1v2zM510 270h2l-1 5zM668 270h1v5zM85 291h5v1z"/>
<path d="M480 291h4l-4 1zM72 313l5-1v2zM78 302l5-1v2zM487 301l4 1-4 1zM494 312l4 1-4 1zM634 320h5v1zM663 320h5l-5 1zM577 336v4h-1zM65 357v4h-1zM64 372h1v5zM505 357l1 4h-2zM634 364l1 10h-3z"/>
<path d="M504 385h2l-1 4zM632 390h3l-1 9zM632 424l1 3h-1zM632 455h1l-1 2zM611 469l-1 3h-1z"/>
</g>
<g fill="none" stroke="#ff0" stroke-width=".48">
<path d="M622 155h.1M622 154h.1M622 151h.1M622 150h.1M622 146h.1M622 147h.1M622 141h.1M622 140h.1M75 357h.1M76 357h.1M79 357h.1M493 357h.1"/>
<path d="M494 357h.1M497 357h.1"/>
</g>
<path d="M562 332h47M562 328h47M610 328h49M610 332h49" fill="none" stroke="#dda56e" stroke-width=".48"/>
<!-- layer: hatch -->
<path d="M609 328v1l1 1h-2h1v2M610 328v1l1 1h-1v2" fill="none" stroke="#808080" stroke-width=".48"/>
<!-- layer: strips -->
<path d="M624 153a3 3 0 0 1 2 2 3 3 0 0 1-1 3l-1 2-2 1 1 2a1.6 1.6 0 0 0 0 3l-1 3M622 173l1 2a1.6 1.6 0 0 0 0 3v1a1.6 1.6 0 0 0 0 3v1a1.6 1.6 0 0 0 0 2v1a1.6 1.6 0 0 0 0 3v1a1.6 1.6 0 0 0 0 3v1a1.6 1.6 0 0 0 0 2v1a1.6 1.6 0 0 0 0 3v1a1.6 1.6 0 0 0 0 3v1a1.6 1.6 0 0 0 0 3 1.6 1.6 0 0 0 0 3v1a1.6 1.6 0 0 0 0 3v1a1.6 1.6 0 0 0 0 3v1a1.6 1.6 0 0 0 0 2v1a1.6 1.6 0 0 0 0 3v1a1.6 1.6 0 0 0 0 3v1a1.6 1.6 0 0 0 0 2v1a1.6 1.6 0 0 0 0 3v1a1.6 1.6 0 0 0 0 3v1a1.6 1.6 0 0 0 0 3 1.6 1.6 0 0 0 0 3v1a1.6 1.6 0 0 0 0 3v1a1.6 1.6 0 0 0 0 3l-1 2M622 169l1 2-1 2M622 258l1 3a1.6 1.6 0 0 0 0 2l-1 3M622 266l1 2-1 1" fill="none" stroke="#000" stroke-width=".48"/>
<!-- layer: labeling -->
<g fill="none" stroke="#0f0" stroke-width=".48">
<path d="M649 148v2M649 152v2l1-2M649 158v-2l1 2M649 159h1l-1 1zM649 150v2M649 152v2M649 152v4M649 156v2M649 159v1M649 148v2zM649 150v2zM649 154v2"/>
<path d="M649 150h.1M649 152h.1M649 156h.1M649 158v1M650 148l-1 2M652 151v1M652 157v2M652 149h1M652 159h.1M652 154h.1M652 149v1M652 152h.1"/>
<path d="M652 151h1M652 154h1M652 159h1M652 157h1M652 153l1 1M652 155v1M652 160l1 1M652 153v1M652 160v1M652 150h.1M652 152v1M652 154v1"/>
<path d="M652 156v1M652 159v1M652 150l1 1M652 150v1M652 157h.1M653 149l-1 1M653 157v2M653 152h-1M653 151l-1 1M653 154h-1M653 159h-1M649 168h.1"/>
<path d="M649 161h1l-1 1zM649 163h1l-1 2zM649 165h1l-1 1zM649 173h1l-1 2zM649 175h1l-1 2zM649 177h1l-1 2zM649 168h1M649 167h1M649 161v1M649 163v2M649 165v2M649 169v2"/>
<path d="M649 171v2M649 173v2M649 175v2M649 177v2M649 179v2M649 169v2zM649 171v2zM649 160v1M649 163h.1M649 165h.1M649 167h.1M649 168v1"/>
<path d="M649 171h.1M649 173h.1M649 175h.1M649 177h.1M649 179h.1M650 168h-1M652 162h1l-1 2zM652 172v1M652 178v1M652 161v1M652 168h.1M652 165v1"/>
<path d="M652 175h.1M652 170h.1M652 161h1M652 165h1M652 164h1M652 168h1M652 172h1M652 173h1M652 170h1M652 175h1M652 178h1M652 179h.1"/>
<path d="M652 164l1 1M652 166l1 2M652 169l1 1M652 173l1 2M652 175v2v-1M652 164v1M652 166v2M652 169v1M652 173v2M652 162h.1M652 164h.1M652 166h.1"/>
<path d="M652 168v1M652 170v1M652 173h.1M652 177v1M652 179v1M652 171l1 1M652 171v1M652 173l1 1M652 173v1M652 175v1M652 176h.1M652 178h.1"/>
<path d="M653 179h-1M653 172l-1 1M653 178l-1 1M653 161l-1 1M653 168h-1M653 165l-1 1M653 175h-1M653 170h-1M649 192v2M649 194v2M649 196v2M649 198v2"/>
<path d="M649 191h.1M649 194h1M649 192h1M649 197v1M649 196h1M649 199v1M649 181v-2l1 2M649 184h1l-1 1zM649 188v1l1-1M649 191v1M649 194h.1M649 196h.1"/>
<path d="M649 198h.1M649 200h.1M649 192h.1M649 198h1M649 182v1M649 184v1M649 186v2M649 188v2M649 190l1 1M649 182v1zM649 186v1zM649 190v1"/>
<path d="M649 181v1M649 183v1M649 185v1M649 188h.1M649 190h.1M650 191h-1M650 197l-1 1M650 199l-1 1M650 192l-1 2M650 194l-1 2M650 196l-1 2M650 198l-1 2"/>
<path d="M652 183v1l1-1M652 185v2M652 187h1l-1 2zM652 192h1l-1 1zM652 195h1l-1 1zM652 197h1l-1 1zM652 199h1l-1 1zM652 180v2M652 183h1M652 180h1M652 185h1M652 187v2"/>
<path d="M652 189v2M652 192v1M652 194v2M652 196v2M652 198v2M652 189v2zM652 187h.1M652 189h.1M652 191v1M652 193v1M652 196h.1M652 198h.1"/>
<path d="M652 182v1M652 185h.1M652 183h.1M652 180h.1M653 180l-1 2M653 185l-1 2M649 211h1l-1 1zM649 200v2M649 213v2M649 204h.1M649 206h.1M649 208h.1"/>
<path d="M649 210v1M649 204h1M649 210h1M649 206h1M649 208h1M649 216h1l-1 1zM649 202l1 2M649 205l1 1M649 207l1 1M649 209l1 1M649 202v2M649 205v1"/>
<path d="M649 207v1M649 209v1M649 202h.1M649 204v1M649 206v1M649 208v1M649 211h.1M649 213h.1M649 202l1 1M649 202v1M649 205h1M649 205h.1"/>
<path d="M649 207h.1M649 213h1M649 216v2M649 218v2M649 218v4M649 218v2zM649 215v1M649 218h.1M650 213l-1 2M650 204h-1M650 208h-1M650 206h-1"/>
<path d="M650 210l-1 1M652 217h.1M652 219v1M652 201h1l-1 1zM652 208h1l-1 1zM652 210h1l-1 2zM652 212h1l-1 2zM652 217h1M652 201v1M652 203v2M652 206v1M652 208v2"/>
<path d="M652 210v2M652 212l1 2M652 203v2v-2M652 206v1zM652 214v1M652 200v1M652 202v1M652 205v1M652 207v1M652 210h.1M652 212h.1M652 212v2"/>
<path d="M652 215l1 2M652 218v2M652 215v2M652 218v1M652 217v1M652 220h.1M653 217h-1M649 228v-1l1 1M649 234h1l-1 1zM649 236h1l-1 1zM649 238l2 1M649 230v2"/>
<path d="M649 238h.1M649 222v2M649 224v2M649 226v2M649 228v2M649 232v2M649 234v3M649 220v2zM649 229v1zM649 232l1 1M649 220v2M649 232v1"/>
<path d="M649 222h.1M649 224h.1M649 226h.1M649 228h.1M649 234h.1M649 235h.1M649 237v1M649 238h1l1 1M651 239v1M651 239h.1M651 240h.1M652 222h.1"/>
<path d="M652 226v1M652 229h.1M652 237l1 1v-1M652 234h1M652 236h1M652 225v1M652 222h1M652 229h1M652 226h1M652 225h1M652 237h1M652 220l1 2"/>
<path d="M652 222v2M652 227l1 2M652 230v1M652 220v2M652 227v2M652 231l1 2M652 224v1M652 227h.1M652 229v1M652 225h.1M653 233v1M653 234v2"/>
<path d="M653 233l-1 1M653 234l-1 2M653 236v1M653 236l-1 1M653 234h.1M653 236h.1M653 239l-1 1M653 239h-1v1M653 225v1M653 229h-1M653 222h-1M653 226l-1 1"/>
</g>
<g font-size="7.8">
<text x="697" y="349">MOTORIZED</text>
<text x="751" y="349">ROLLING</text>
<text x="697" y="359">SHUTTER</text>
</g>
<g font-size="7.7">
<text x="260" y="326">ELEVATION</text>
<text x="275" y="403">PLAN</text>
<text x="437" y="488">SLAT PROFILE</text>
</g>
<g font-size="6.3">
<text x="526" y="381">1.2mm Thick</text>
<text x="527" y="389">MS/GI FLAT TYPE</text>
<text x="527" y="397">Shutter Slat PROFILE</text>
</g>
<g font-size="5.8">
<text x="760" y="303">NIHVA TECHNOLOGIES</text>
<text x="768" y="310">PVT. LTD.</text>
<text x="800" y="310">PUNE</text>
</g>
<g font-size="5.5">
<text x="555" y="437">MS BOTTOM</text>
<text x="555" y="444">RAIL PROFILE</text>
<text x="555" y="451">2.5MM</text>
<text x="534" y="487">HEAVY RUBBER GAS KIT</text>
</g>
<g font-size="5.4">
<text x="691" y="71">DIMENSION :</text>
<text x="691" y="89">CLEAR WIDTH</text>
<text x="743" y="89">CLEAR HEIGHT</text>
<text x="798" y="89">QUANTITY</text>
<text x="703" y="105">8530</text>
<text x="754" y="105">2500</text>
<text x="807" y="105">1</text>
<text x="691" y="119">MATERIAL :</text>
<text x="691" y="138">THICKNESS :</text>
<text x="692" y="154">NOTE-</text>
<text x="692" y="161">1.ONE COAT OF RED OXIDE WILL BE GIVEN TO</text>
<text x="692" y="168">SHUTTER (ONLY MS PART). PAINT OF APPROVED</text>
<text x="692" y="174">RAL SHADE WILL BE GIVEN TO THE SHUTTER.</text>
<text x="692" y="181">2. HOOD COVER WILL BE IN GI.</text>
<text x="692" y="187">3.THREE</text>
<text x="719" y="187">PHASE SUPPLY SHOULD BE GIVEN TO</text>
<text x="692" y="194">THE SHUTTER.</text>
<text x="692" y="200">4. REQUIRED STRUCTURE FOR SHUTTER SHALL</text>
<text x="692" y="207">BE IN CLIENT'S SCOPE.</text>
<text x="692" y="213">5. ALL CIVIL WORK WILL BE IN CLIENT'S SCOPE.</text>
<text x="692" y="220">6. TOLERANCE FOR GRILL SIZE SHALL BE</text>
<text x="692" y="226">PLUS/MINUS 15mm</text>
<text x="694" y="335">TITLE:</text>
<text x="693" y="381">CLIENT'S APPROVAL :</text>
<text x="690" y="419">CLIENT - JLL</text>
<text x="691" y="430">PROJECT - INORBIT MALL</text>
<text x="691" y="441">SITE LOCATION - WADGAONSHERI,PUNE</text>
<text x="691" y="452">DWG. NO. :NIHVA/17-18/VDR/0084</text>
<text x="691" y="463">SCALE: NTS</text>
<text x="740" y="463">WT:</text>
<text x="779" y="463">SHEET:1 OF 1</text>
<text x="691" y="477">DRAWN BY: OMKAR</text>
<text x="766" y="478">DATE: 03-08-2017</text>
<text x="690" y="491">CHECK : SHEKHAR</text>
<text x="766" y="491">DATE: 03-08-2017</text>
<text x="693" y="505">APPROVED :SHEKHAR</text>
<text x="766" y="505">DATE: 03-08-2017</text>
<text x="690" y="518">If any queries contact : projects@nihva.com</text>
<text x="691" y="531">NOTE: ALL DIMENSIONS ARE IN mm</text>
</g>
<g font-size="4.8">
<text x="28" y="117">300 mm SPACE</text>
<text x="508" y="119">300 mm SPACE REQ.</text>
<text x="34" y="123">REQUIRED</text>
<text x="505" y="125">FOR MOTOR MOUNTING</text>
<text x="634" y="124">800</text>
<text x="509" y="152" transform="rotate(-90 509 152)">500</text>
<text x="667" y="152" transform="rotate(-90 667 152)">500</text>
<text x="509" y="245" transform="rotate(-90 509 245)">2500 SHUTTER HEIGHT</text>
<text x="667" y="245" transform="rotate(-90 667 245)">2500 SHUTTER HEIGHT</text>
<text x="261" y="289">8530 CLEAR WIDTH</text>
<text x="248" y="300">8830 TOTAL SHUTTER WIDTH</text>
<text x="232" y="311">9130mm TOTAL STRUCTURE CLEAR WIDTH</text>
<text x="646" y="318">150</text>
<text x="63" y="371" transform="rotate(-90 63 371)">500</text>
<text x="503" y="378" transform="rotate(-90 503 378)">800</text>
<text x="629" y="385" transform="rotate(-90 629 385)">75</text>
<text x="637" y="450" transform="rotate(-90 637 450)">120 MM</text>
</g>
<g font-size="4.6">
<text x="105" y="123">MS BRACKET &amp;</text>
<text x="272" y="121">0.9mm GI HOOD COVER</text>
<text x="93" y="128">BEARING ASSEMBLY</text>
<text x="166" y="127">HEAVY DUTY MS</text>
<text x="189" y="133">SHAFT</text>
<text x="533" y="133">INDIRECT DRIVE</text>
<text x="533" y="139">MOTOR WITH CHAIN</text>
<text x="533" y="144">FOR MANUAL OPERATION</text>
<text x="520" y="175">CHAIN FOR MANUAL</text>
<text x="541" y="180">OPERATION</text>
<text x="590" y="204">OUTSIDE</text>
<text x="629" y="204">INSIDE</text>
<text x="561" y="223">MS STRUCTURE</text>
<text x="547" y="229">REQ. FOR MOUNTING</text>
<text x="567" y="234">OF SHUTTER</text>
<text x="524" y="255">MS GUIDE</text>
<text x="522" y="265">MS/GI SLAT</text>
<text x="59" y="271">FFL</text>
<text x="519" y="347">150X3 MM THK.</text>
<text x="532" y="352">MS GUIDE</text>
</g>
<g font-size="4.5">
<text x="763" y="317">Email:- info@nihva.com</text>
<text x="764" y="324">Website:- www.nihva.com</text>
</g>
</svg>
